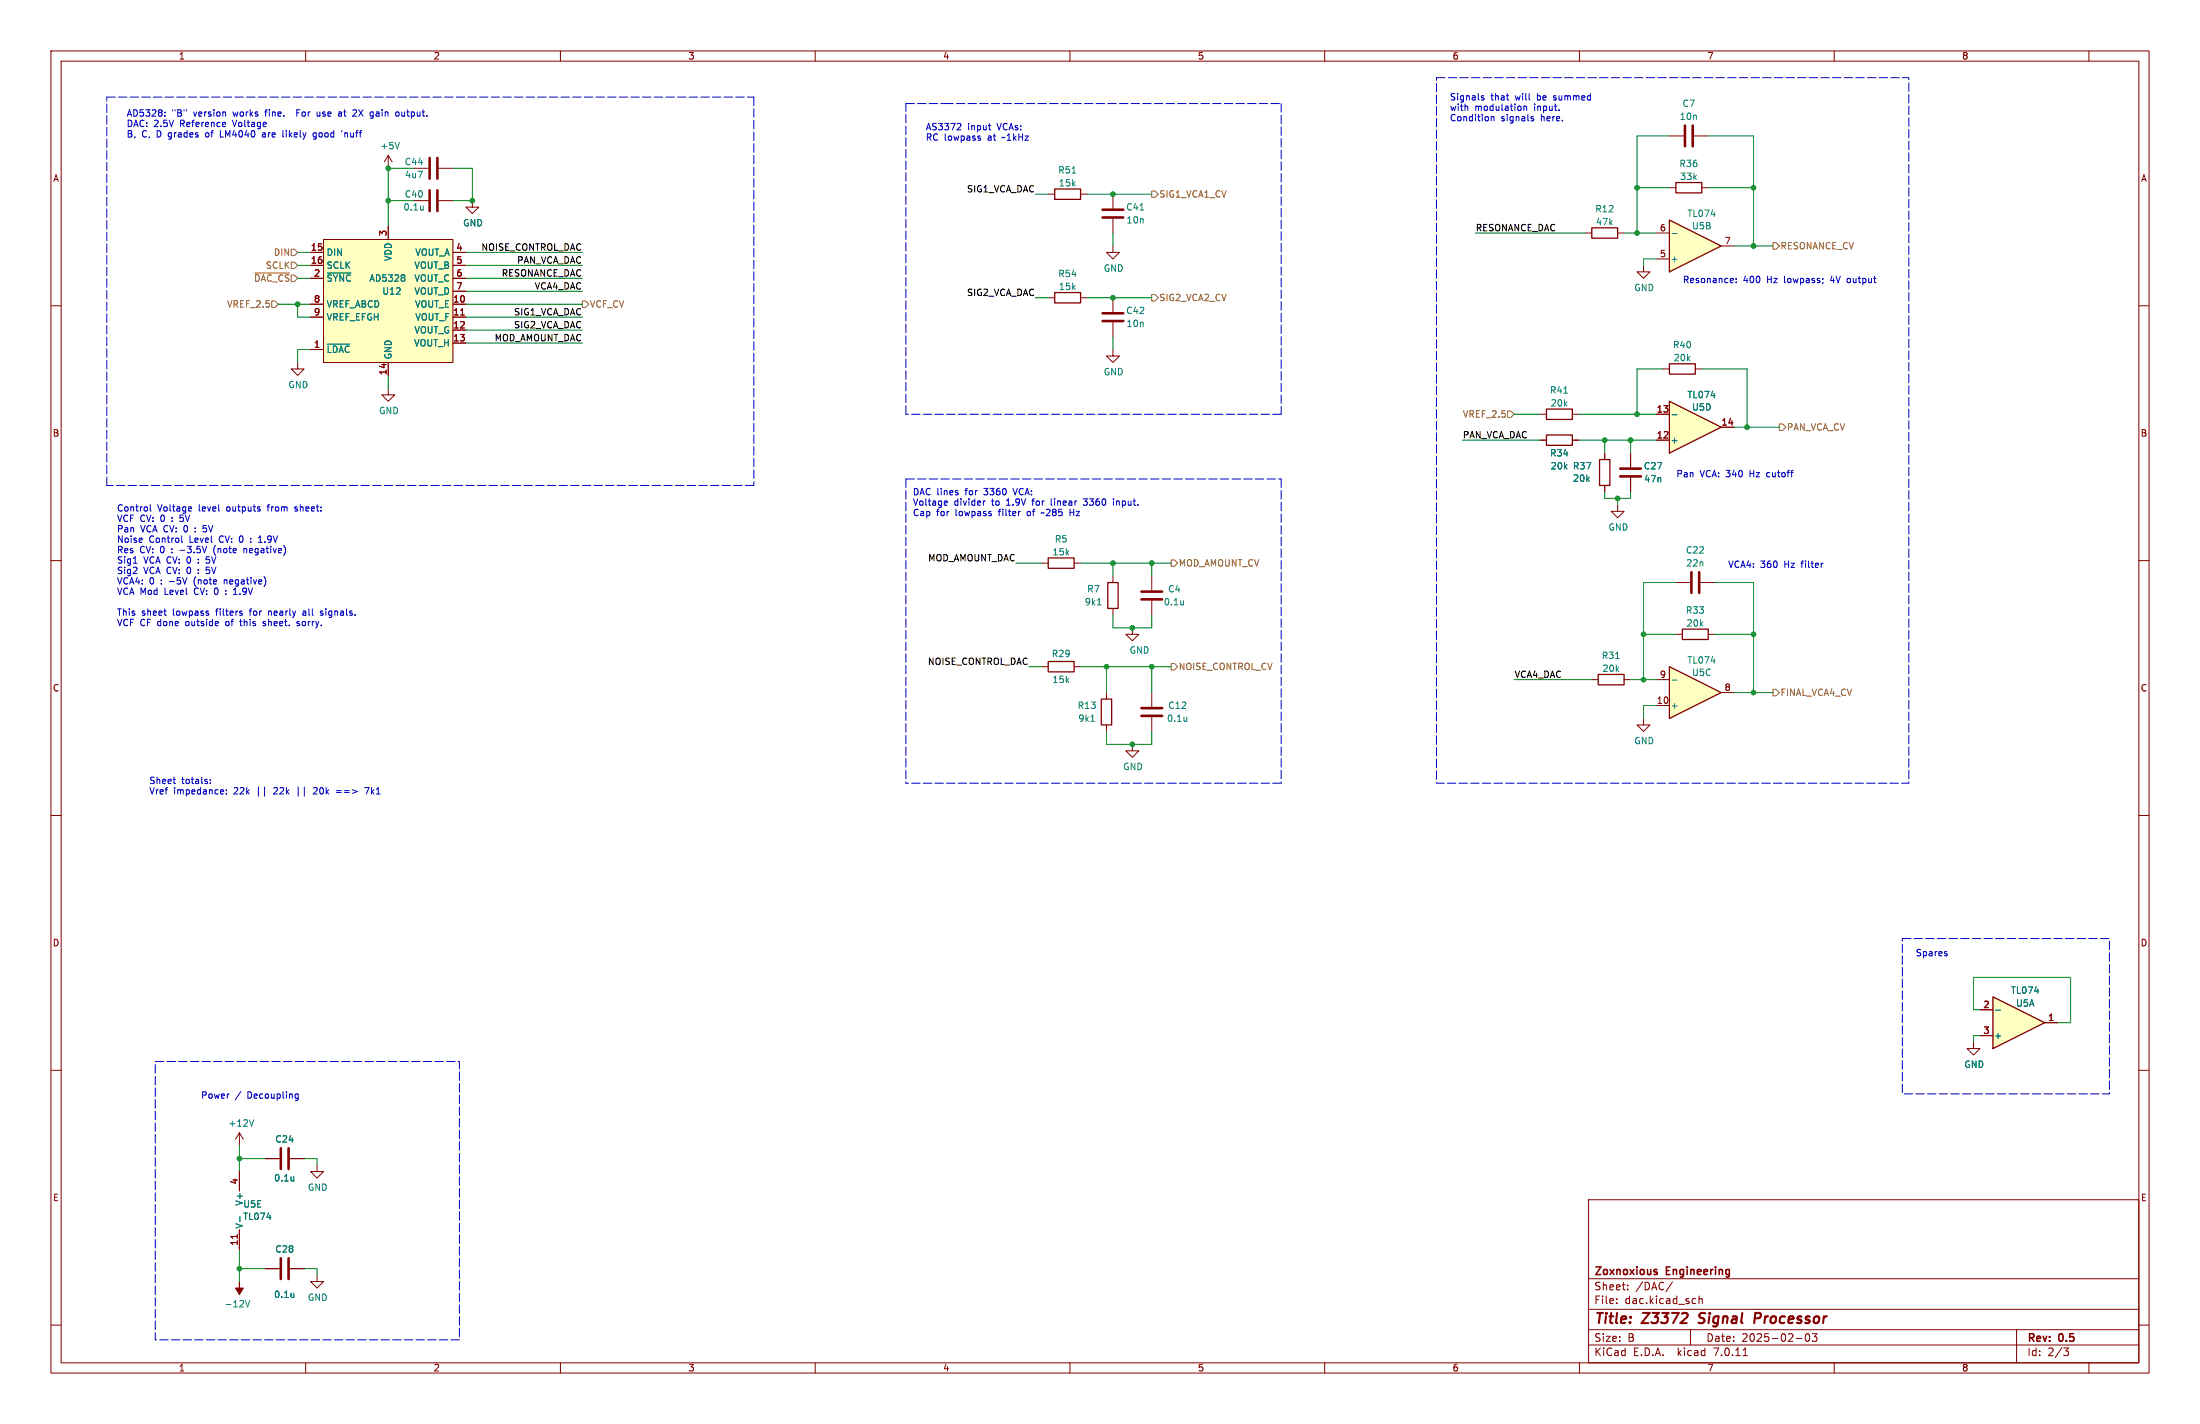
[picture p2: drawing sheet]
<svg xmlns="http://www.w3.org/2000/svg" width="432mm" height="279mm" viewBox="0 0 432 279" stroke-linecap="round" stroke-linejoin="round" font-family="sans-serif">
<g fill="none" stroke="#840000" stroke-width=".2">
<path d="M10 10h411.8v259.4h-411.8zM12 12h407.8v255.4h-407.8zM60 10v2M110 10v2M160 10v2M210 10v2M260 10v2M310 10v2M360 10v2M410 10v2M76.2 30.5l-.8 1.3M76.2 30.5v2.5"/>
<path d="M76.2 30.5l.8 1.3M81.3 33h2.8M81.3 39.4h2.8M86.1 33h2.8M86.1 39.4h2.8M327.7 26.7h2.8M332.5 26.7h2.8M10 60h2M61 59.7h2.5M61 49.5h2.5M61 52.1h2.5M61 54.6h2.5"/>
<path d="M63.5 47h25.4v24.1h-25.4zM76.2 44.5v2.5M88.9 59.7h2.5M88.9 49.5h2.5M88.9 52.1h2.5M88.9 54.6h2.5M88.9 57.2h2.5M419.8 60h2M58.4 71.1v1.3h1.3l-1.3 1.3-1.3-1.3h1.3M61 68.6h2.5M61 62.2h2.5M76.2 76.2v1.3h1.3l-1.3 1.2-1.3-1.2h1.3"/>
<path d="M76.2 71.1v2.6M88.9 62.2h2.5M88.9 64.8h2.5M88.9 67.3h2.5M90.4 61.8h.7M10 110h2M204.5 110.5h1.2M210.8 110.5h1.3M419.8 110h2M10 160h2M419.8 160h2M10 210h2"/>
<path d="M419.8 210h2M47 222.3v2.5M47 229.9v3.8M47 222.3l-.8 1.2M47 222.3l.8 1.2M52.1 227.3h2.8M56.9 227.3h2.8M62.2 228.6v1.3h1.3l-1.3 1.2-1.2-1.2h1.2M311.8 235.4h108v32h-108zM10 260h2M46.6 242.2v.8M47 241.3v3.8"/>
<path d="M52.1 248.9h2.8M56.9 248.9h2.8M62.2 250.2v1.3h1.3l-1.3 1.2-1.2-1.2h1.2M311.8 256.9h108M311.8 250.9h108M317.3 255.6v.2M317.3 254.9v.1M319.5 252.9v.2M319.5 252.2v.1M328.3 251.5l-1.3 1.9M332.7 254.8l.1 .1M332.8 255.7l-.1 .1"/>
<path d="M333.5 254.3v1.5M333.5 254.9l.2-.1 .3 .1 .1 .9M419.8 260h2M60 267.4v2M110 267.4v2M160 267.4v2M210 267.4v2M260 267.4v2M310 267.4v2M311.8 263.9h108M311.8 260.9h108M331.8 260.9v3"/>
<path d="M342.1 266h.9M352.5 262.6h1.2M354.5 261.8l.2-.1a.8 .8 0 0 1 .5 .7 .8 .8 0 0 1-.5 .8 1 1 0 0 1-.2-1.4zM355.7 261.7h.9l-.5 .6 .4 .1v.6l-.2 .2-.6-.2M360 267.4v2M395.8 260.9v6.5M405 264.5h1l-.5 .6 .4 .1 .1 .5-.3 .3h-.4M410 267.4v2"/>
</g>
<path d="M333.3 259.5l.3 .1M333.7 257.8l-.1 .6M345.3 257.6h-.8l-.2 2M345.4 258.6l-1 .1" fill="none" stroke="#840000" stroke-width=".4"/>
<path d="M325.1 249.6l.2 .2-.2 .3M325.1 249.1h.1" fill="none" stroke="#840000" stroke-width=".3"/>
<path d="M84.3 31v4.1M84.3 37.3v4.1M85.9 31v4.1M85.9 37.3v4.1M330.7 24.6v4.1M332.2 24.6v4.1M55.1 225.3v4.1M56.6 225.3v4.1M55.1 246.9v4.1M56.6 246.9v4.1" fill="none" stroke="#840000" stroke-width=".51"/>
<g fill="none" stroke="#008484" stroke-width=".2">
<path d="M78.4 27.9l-.4 1.3M64.2 53.6h4.7M79.3 54l.2 .2-.2 .2M79.3 54.5l.2 .2-.2 .4M83.1 40.4v.8M83.1 41.1l-.1 .1M64.2 67.5h4.4M49.8 219.7l-.4 1.3M57.7 230.9v.8M57.7 231.6l-.1 .1M48.2 255.2l.4 1.2 .4-1.2M57.7 253.7v.9"/>
<path d="M57.7 254.5h-.1"/>
</g>
<path d="M47 251.5v1.2h.8l-.8 1.3-.8-1.3h.8z" fill="#840000" stroke="#840000" stroke-width=".2"/>
<path d="M205.7 109.5h5.1v2h-5.1z" fill="none" stroke="#840000" stroke-width=".25"/>
<path d="M63.5 47h25.4v24.1h-25.4z" fill="#ffffc2" stroke="#ffffc2" stroke-width=".2"/>
<path d="M327.7 43.2l10.1 5.1-10.1 5z" fill="#ffffc2"/>
<path d="M327.7 43.2l10.1 5.1-10.1 5zM327.7 71.4h5v2h-5zM303.5 80.3h5.1v2h-5.1zM303.5 85.3h5.1v2.1h-5.1zM217.4 114.3h2.1v5.1h-2.1z" fill="none" stroke="#840000" stroke-width=".25"/>
<g fill="none" stroke="#840000" stroke-width=".2">
<path d="M322.6 52.1v1.2h1.2l-1.2 1.3-1.3-1.3h1.3M325.1 50.8h2.6M325.1 45.7h2.6M337.8 48.3h2.6M218.4 68.6v1.3h1.3l-1.3 1.2-1.2-1.2h1.2M326.4 72.4h1.3M332.7 72.4h1.3M302.3 81.3h1.2M302.3 86.4h1.2M308.6 81.3h1.3M308.6 86.4h1.3M317.5 99.1v1.2h1.3l-1.3 1.3-1.3-1.3h1.3"/>
<path d="M218.4 113v1.3M218.4 119.4v1.3M322.6 141v1.2h1.2l-1.2 1.3-1.3-1.3h1.3"/>
</g>
<path d="M328.2 45.8h1M306.9 77.1h.8M215.4 118.7h.7" fill="none" stroke="#008484" stroke-width=".2"/>
<path d="M327.7 78.7l10.1 5.1-10.1 5.1z" fill="#ffffc2"/>
<path d="M327.7 78.7l10.1 5.1-10.1 5.1zM313.9 90.2h2.1v5.1h-2.1zM313.7 132.3h5.1v2.1h-5.1z" fill="none" stroke="#840000" stroke-width=".25"/>
<path d="M92.7 39.4v1.2h1.3l-1.3 1.3-1.3-1.3h1.3M315 88.9v1.3M315 95.3v1.2M325.1 86.4h2.6M325.1 81.3h2.6M337.8 83.8h2.6M226.1 113v2.8M226.1 117.9v2.8M222.2 123.2v1.3h1.3l-1.3 1.2-1.2-1.2h1.2M312.4 133.4h1.3M318.8 133.4h1.2" fill="none" stroke="#840000" stroke-width=".2"/>
<path d="M328.2 81.4h1M232.3 117.8v.9M232.3 118.6h-.1M317.1 129.2h.7" fill="none" stroke="#008484" stroke-width=".2"/>
<path d="M224 117.6h4.1M224 116.1h4.1" fill="none" stroke="#840000" stroke-width=".51"/>
<path d="M327.7 130.8l10.1 5.1-10.1 5.1z" fill="#ffffc2"/>
<path d="M328.9 35.8h5.1v2h-5.1zM312.4 44.7h5.1v2h-5.1zM327.7 130.8l10.1 5.1-10.1 5.1zM330.2 123.4h5.1v2.1h-5.1z" fill="none" stroke="#840000" stroke-width=".25"/>
<g fill="none" stroke="#840000" stroke-width=".2">
<path d="M218.4 38.1v2.8M327.7 36.8h1.2M334 36.8h1.3M218.4 48.3v1.2h1.3l-1.3 1.3-1.2-1.3h1.2M218.4 42.9v2.8M218.4 58.4v2.8M311.1 45.7h1.3M317.5 45.7h1.3M218.4 63.2v2.8M320 88.9v2.8M320 93.7v2.8M328.9 114.3h2.8"/>
<path d="M333.8 114.3h2.7M226.1 135.9v2.8M325.1 138.4h2.6M325.1 133.4h2.6M328.9 124.5h1.3M335.3 124.5h1.2M337.8 135.9h2.6M226.1 140.7v2.8M387.3 204.5v1.2h1.3l-1.3 1.3-1.2-1.3h1.2"/>
</g>
<path d="M223.8 41.2h.7M328.2 133.4h1M232.9 140.7v.8M232.9 141.4v.1" fill="none" stroke="#008484" stroke-width=".2"/>
<path d="M216.4 42.7h4.1M216.4 41.1h4.1M216.4 63h4.1M216.4 61.5h4.1M318 93.5h4.1M318 91.9h4.1M332 112.3v4M333.5 112.3v4M224 138.9h4.1M224 140.5h4.1" fill="none" stroke="#840000" stroke-width=".51"/>
<path d="M391.2 195.6l10.1 5.1-10.1 5z" fill="#ffffc2"/>
<path d="M207 37.1h5.1v2h-5.1zM207 57.4h5.1v2h-5.1zM205.7 129.8h5.1v2h-5.1zM216.2 137.2h2v5h-2zM391.2 195.6l10.1 5.1-10.1 5z" fill="none" stroke="#840000" stroke-width=".25"/>
<g fill="none" stroke="#840000" stroke-width=".2">
<path d="M205.7 38.1h1.3M212.1 38.1h1.3M61 59.7h2.5M61 49.5h2.5M61 52.1h2.5M61 54.6h2.5M76.2 44.5v2.5M88.9 59.7h2.5M88.9 49.5h2.5M88.9 52.1h2.5M88.9 54.6h2.5M88.9 57.2h2.5"/>
<path d="M205.7 58.4h1.3M212.1 58.4h1.3M61 68.6h2.5M61 62.2h2.5M76.2 71.1v2.6M88.9 62.2h2.5M88.9 64.8h2.5M88.9 67.3h2.5M90.4 61.8h.7M302.3 86.4h1.2M308.6 86.4h1.3M315 88.9v1.3"/>
<path d="M315 95.3v1.2M320 88.9v2.8M320 93.7v2.8M325.1 86.4h2.6M325.1 81.3h2.6M337.8 83.8h2.6M204.5 130.8h1.2M210.8 130.8h1.3M217.2 135.9v1.3M217.2 142.2v1.3M222.2 146.1v1.2h1.3l-1.3 1.3-1.2-1.3h1.2M388.6 198.1h2.6"/>
<path d="M388.6 203.2h2.6M401.3 200.7h2.6M47 229.9v3.8M52.1 227.3h2.8M56.9 227.3h2.8M46.6 242.2v.8M47 241.3v3.8M52.1 248.9h2.8M56.9 248.9h2.8"/>
</g>
<path d="M210.4 34h.8M64.2 53.6h4.7M79.3 54l.2 .2-.2 .2M79.3 54.5l.2 .2-.2 .4M64.2 67.5h4.4M328.2 81.4h1M214.1 141.5h.7M391.7 198.2h1M57.7 230.9v.8M57.7 231.6l-.1 .1M57.7 253.7v.9M57.7 254.5h-.1" fill="none" stroke="#008484" stroke-width=".2"/>
<g fill="none" stroke="#848400" stroke-width=".2">
<path d="M226.1 37.5h.6l.6 .6-.6 .6h-.6zM50 53.6h6.8M53.3 59.1h.7l.6 .6-.6 .6h-.7zM57.1 51.4h.7l.6 .7-.6 .6h-.7zM57.1 48.9h.7l.6 .6-.6 .7h-.7zM114.3 59.1h.6l.7 .6-.7 .6h-.6zM226.1 57.8h.6l.6 .6-.6 .7h-.6zM348 47.6h.6l.6 .7-.6 .6h-.6zM295.9 80.6h.6l.7 .7-.7 .6h-.6zM349.2 83.2h.7l.6 .6-.6 .7h-.7zM229.9 109.9h.6l.6 .6-.6 .6h-.6zM229.9 130.2h.6l.6 .6-.6 .6h-.6z"/>
<path d="M348 135.3h.6l.6 .6-.6 .6h-.6z"/>
</g>
<g fill="none" stroke="#0000c2" stroke-width=".2">
<path d="M290.8 19.1l.4 .2 .1 .1-.2 .2h-.4M290.8 18.8h.4M32.4 22.7v.1M32.4 22v.1M43.2 25.6v1.3h.7M44.1 24l.2 .3-.6 .1M44.2 24.8h-.1M51.9 26l-.4 .1M52 26.4h-.3l-.2 .2v.2l.5 .1M55.5 25.6v1.1l.2 .2M58.2 22.1h.5M58.9 21.5h-.7v1.3"/>
<path d="M62.1 26.1l-.4-.1-.2 .3 .1 .5h.5M62.1 26v1.1l-.3 .2h-.3M62.8 22.7h-.5M66.6 22l.4 .1v.7M67 22.7l-.4 .1M67 22.3h-.4M67.7 26v.9M68 26l-.3 .2M69.7 21.5l.3 .3-.1 .3-.7 .7h.8M78.1 22l.2 .2v.4l-.2 .2M78.9 22v.6l.2 .2M188.4 24.2l.2 .3-.1 .3-.7 .7h.8"/>
<path d="M192.1 27.1l.3 .1 .1 .1-.4 .2M192.1 26.7h.3M194 24.6h.5M194.2 25.4l.3 .1M292.7 22.9v.8M292.7 23l.5-.1v.8M299.1 20.8v.9M299.1 20.9h.5v.8M300.5 22.9h.5M300.5 23.2l.5 .3v.2h-.4M306 21.6v.1M340 54.6l.2 .3-.6 .1"/>
<path d="M340.2 55.4l-.2 .1M340.8 55.3v.2M340.8 54.7v.1M357.8 54.7v.1M357.8 55.4v.2M362.7 54.7l-.2 .2 .2 .5M29.5 99v1.1l.2 .2M37.4 99.4l.2 .3-.6 .2M58 99.4l-.1 .2 .1 .3M185.5 98.3l.4 .1v.2l-.6 .1M185.9 99.1h-.4M193.4 98.3l-.3 .1"/>
<path d="M198.8 95.8l.4 1.3M206.3 97.9v1.1l.2 .1M210 99.9v1.3M212.6 99l.6 .1M212.6 97.9h.8l-.4 .5h.2M218.5 97.9v.1M218.5 98.3v.8M26.2 110.5h.7M35.7 105.1v1.1l.1 .2M37.5 100.2l-.1 .1M38.3 104.3v.1M38.3 103.6v.1"/>
<path d="M38.9 110.4v.1M38.9 109.7v.1M38.9 111.8v.1M38.9 112.4v.2M39.8 104.3l.2 .1M40.4 110.4l.2 .1M40.4 112.4l.2 .2M40.5 103.1h-.6l-.1 .6 .2-.1M40.6 107.2l-.5 1.3M41.1 109.2h-.6l-.1 .6 .2-.1M41.1 111.3h-.6l-.1 .6 .2-.1M42.1 107.4l-.2 .5 .2 .7"/>
<path d="M44 113.8v.8M44.2 113.8l-.2 .1M44.3 116.5v.1M44.3 115.9v.1M45.8 116.6h.7M46.2 115.4v1.2M47.4 119.9h.1M47.9 107.6v.9M48.2 107.6l-.3 .1M49.2 106.3v.1M49.2 105.6v.2M50.7 106.4h.7"/>
<path d="M50.7 105.5l.4-.4v1.3M52.7 119.9v.8M52.9 119.9l-.2 .1M57.9 100.2l.1 .1M59.9 119.9h-.4M63.4 119.9h-.3l-.2 .2 .5 .4M194.5 100.8v.3M200.2 100.3h.1M204.3 100.7l.2-.1 .3 .1M210 100.5h.7M357.7 110.5h.1M40.9 120.4v.3"/>
<path d="M47 121.9h.5M47.2 121.5l.1 1.2M47.4 120.3l.2 .2-.2 .2M51.6 122.7l.4 .1M52 121.9l-.4 .2 .1 .2 .3 .1M58.8 122l-.3-.1-.2 .3 .5 .3M58.8 122.6l-.2 .2-.3-.1M59.9 120.2h-.3l-.2 .2 .1 .3h.4M63.4 120.6l-.2 .1h-.3M34 152.9h.5M34.3 153.8h.2M41.3 153.6v.2"/>
<path d="M41.3 153v.1M43.5 154.9l.3 .1 .1 .3-.6 .1M43.8 155.7l-.3 .1M44.4 155.7v.1M44.4 155v.1M62 154.5l-.5 .1M62.2 155.1l-.7 .7h.8M66 155.1h1M66 155.5h1M71.6 154.5h.8l-.5 1.3M382 187.1l.2 .2-.2 .2M382 186.7l.1 .1"/>
<path d="M58 215.4l.2 .1 .3-.1M58.5 214.6v1.1l-.2 .2-.3-.1M58.5 214.7l-.3-.1-.2 .2"/>
</g>
<g fill="none" stroke="#0000c2" stroke-width=".2" stroke-dasharray="1.7 .6">
<path d="M21 19.1h127M148 19.1v76.2M281.9 15.2h92.7v138.5h-92.7v-138.5M177.8 20.3h7.6M185.4 20.3h66.1M251.5 20.3v61M21 95.3v-76.2M148 95.3h-127M177.8 94h73.7M177.8 94v59.7M177.8 81.3v-61M251.5 81.3h-73.7"/>
<path d="M251.5 94v59.7M251.5 153.7h-73.7M373.4 184.2h40.6v30.4h-40.6v-30.4M30.5 208.3h59.7v54.6h-59.7v-54.6"/>
</g>
<g fill="none" stroke="#008400" stroke-width=".2">
<path d="M76.2 39.4h5.1M81.3 33h-5.1v11.5M88.9 33h3.8v6.4h-3.8M203.2 38.1h2.5M213.4 38.1h12.7M321.3 36.8h6.4M327.7 26.7h-6.4v19M335.3 26.7h8.9v21.6M335.3 36.8h8.9M54.6 59.7h6.4M58.4 52.1h2.6M58.4 49.5h2.6"/>
<path d="M58.4 54.6h2.6M58.4 59.7v2.5h2.6M91.4 52.1h22.9M91.4 49.5h22.9M91.4 54.6h22.9M91.4 57.2h22.9M91.4 59.7h22.9M203.2 58.4h2.5M213.4 58.4h12.7M218.4 45.7v2.6M289.6 45.7h21.5M318.8 45.7h6.3"/>
<path d="M325.1 50.8h-2.5v1.3M340.4 48.3h7.6M61 68.6h-2.6v2.5M76.2 73.7v2.5M91.4 67.3h22.9M91.4 62.2h22.9M91.4 64.8h22.9M218.4 66v2.6M326.4 72.4h-5.1v8.9M334 72.4h8.9v11.4M287 86.4h15.3M297.2 81.3h5.1"/>
<path d="M309.9 81.3h15.2M309.9 86.4h15.2M315 96.5v1.3h5v-1.3M315 86.4v2.5M317.5 97.8v1.3M320 86.4v2.5M340.4 83.8h8.8M199.4 110.5h5.1M212.1 110.5h17.8M218.4 110.5v2.5M226.1 110.5v2.5M328.9 114.3h-6.3v19.1"/>
<path d="M336.5 114.3h7.7v21.6M201.9 130.8h2.6M212.1 130.8h17.8M217.2 130.8v5.1M218.4 120.7v2.5h7.7v-2.5M226.1 130.8v5.1M297.2 133.4h15.2M320 133.4h5.1M322.6 124.5h6.3M325.1 138.4h-2.5v2.6M336.5 124.5h7.7M340.4 135.9h7.6"/>
<path d="M217.2 143.5v2.6h8.9v-2.6M388.6 198.1h-1.3v-6.3h19.1v8.9h-2.5M388.6 203.2h-1.3v1.3M47 224.8v5.1M47 227.3h5.1M59.7 227.3h2.5v1.3M47 248.9h5.1M47 245.1v6.4M59.7 248.9h2.5v1.3"/>
</g>
<g fill="#008400" stroke="#008400" stroke-width=".2">
<circle cx="58.4" cy="59.7" r=".46"/>
<circle cx="76.2" cy="39.4" r=".46"/>
<circle cx="76.2" cy="33" r=".46"/>
<circle cx="321.3" cy="45.7" r=".46"/>
<circle cx="321.3" cy="36.8" r=".46"/>
<circle cx="344.2" cy="36.8" r=".46"/>
<circle cx="344.2" cy="48.3" r=".46"/>
<circle cx="321.3" cy="81.3" r=".46"/>
<circle cx="342.9" cy="83.8" r=".46"/>
<circle cx="217.2" cy="130.8" r=".46"/>
<circle cx="222.2" cy="146.1" r=".46"/>
<circle cx="226.1" cy="130.8" r=".46"/>
<circle cx="218.4" cy="110.5" r=".46"/>
<circle cx="226.1" cy="110.5" r=".46"/>
<circle cx="222.2" cy="123.2" r=".46"/>
<circle cx="344.2" cy="135.9" r=".46"/>
<circle cx="344.2" cy="124.5" r=".46"/>
<circle cx="320" cy="86.4" r=".46"/>
<circle cx="317.5" cy="97.8" r=".46"/>
<circle cx="322.6" cy="133.4" r=".46"/>
<circle cx="322.6" cy="124.5" r=".46"/>
<circle cx="218.4" cy="38.1" r=".46"/>
<circle cx="92.7" cy="39.4" r=".46"/>
<circle cx="218.4" cy="58.4" r=".46"/>
<circle cx="315" cy="86.4" r=".46"/>
<circle cx="47" cy="248.9" r=".46"/>
<circle cx="47" cy="227.3" r=".46"/>
</g>
<g font-size="2.8" fill="#840000">
<text x="312.8" y="260.3">Title:</text>
<text x="322.5" y="260.3">Z3372</text>
<text x="334.3" y="260.3">Signal</text>
<text x="346" y="260.3">Processor</text>
</g>
<g font-size="2.1" fill="#840000">
<text x="312.8" y="250.6">Zoxnoxious</text>
<text x="327.1" y="250.6">Engineering</text>
<text x="312.8" y="256.1">File:</text>
<text x="312.8" y="253.4">Sheet:</text>
<text x="318.9" y="256.1">dac.kicad_sch</text>
<text x="321" y="253.4">/DAC/</text>
<text x="312.8" y="263.5">Size:</text>
<text x="319.5" y="263.5">B</text>
<text x="334.8" y="263.5">Date:</text>
<text x="341.8" y="263.5">2025-02-03</text>
<text x="397.8" y="263.7">Rev:</text>
<text x="404.2" y="263.7">0.5</text>
<text x="312.8" y="266.3">KiCad</text>
<text x="320.5" y="266.3">E.D.A.</text>
<text x="329.4" y="266.3">kicad</text>
<text x="336.6" y="266.3">7.0.11</text>
<text x="397.8" y="266.3">Id:</text>
<text x="401.9" y="266.3">2/3</text>
</g>
<g font-size="1.8" fill="#840000">
<text x="35" y="11.9">1</text>
<text x="85" y="11.9">2</text>
<text x="135" y="11.9">3</text>
<text x="185" y="11.9">4</text>
<text x="235" y="11.9">5</text>
<text x="285" y="11.9">6</text>
<text x="335" y="11.9">7</text>
<text x="385" y="11.9">8</text>
<text x="10.3" y="35.9">A</text>
<text x="420.1" y="35.9">A</text>
<text x="75.9" y="46.4" transform="rotate(-90 75.9 46.4)">3</text>
<text x="325.7" y="45.5">6</text>
<text x="60.9" y="49.3">15</text>
<text x="60.9" y="51.8">16</text>
<text x="89.5" y="49.3">4</text>
<text x="89.5" y="51.8">5</text>
<text x="325.7" y="50.5">5</text>
<text x="338.4" y="48">7</text>
<text x="61.5" y="54.4">2</text>
<text x="61.5" y="59.4">8</text>
<text x="88.9" y="59.4">10</text>
<text x="89.5" y="54.4">6</text>
<text x="89.5" y="56.9">7</text>
<text x="61.5" y="62">9</text>
<text x="88.9" y="62">11</text>
<text x="88.9" y="64.5">12</text>
<text x="61.5" y="68.3">1</text>
<text x="88.9" y="67.1">13</text>
<text x="75.9" y="73.7" transform="rotate(-90 75.9 73.7)">14</text>
<text x="325.1" y="81">13</text>
<text x="337.8" y="83.6">14</text>
<text x="10.3" y="85.9">B</text>
<text x="325.1" y="86.1">12</text>
<text x="420.1" y="85.9">B</text>
<text x="10.3" y="135.9">C</text>
<text x="325.7" y="133.1">9</text>
<text x="338.4" y="135.6">8</text>
<text x="420.1" y="135.9">C</text>
<text x="325.1" y="138.2">10</text>
<text x="10.3" y="185.9">D</text>
<text x="420.1" y="185.9">D</text>
<text x="389.2" y="197.9">2</text>
<text x="389.2" y="202.9">3</text>
<text x="401.9" y="200.4">1</text>
<text x="46.7" y="232.5" transform="rotate(-90 46.7 232.5)">4</text>
<text x="10.3" y="235.9">E</text>
<text x="420.1" y="235.9">E</text>
<text x="46.7" y="244.5" transform="rotate(-90 46.7 244.5)">11</text>
<text x="35" y="269.3">1</text>
<text x="85" y="269.3">2</text>
<text x="135" y="269.3">3</text>
<text x="185" y="269.3">4</text>
<text x="235" y="269.3">5</text>
<text x="285" y="269.3">6</text>
<text x="335" y="269.3">7</text>
<text x="385" y="269.3">8</text>
</g>
<g font-size="1.8" fill="#0000c2">
<text x="24.8" y="23">AD5328:</text>
<text x="33.7" y="23">&quot;B&quot;</text>
<text x="38.1" y="23">version</text>
<text x="46.1" y="23">works</text>
<text x="52.6" y="23">fine.</text>
<text x="59.1" y="23">For</text>
<text x="63.3" y="23">use</text>
<text x="67.7" y="23">at</text>
<text x="70.7" y="23">2X</text>
<text x="74.3" y="23">gain</text>
<text x="79.6" y="23">output.</text>
<text x="284.5" y="19.8">Signals</text>
<text x="284.5" y="21.8">with</text>
<text x="284.5" y="23.9">Condition</text>
<text x="289.5" y="21.8">modulation</text>
<text x="292.6" y="19.8">that</text>
<text x="294.6" y="23.9">signals</text>
<text x="297.5" y="19.8">will</text>
<text x="301.2" y="21.8">input.</text>
<text x="302" y="19.8">be</text>
<text x="302.5" y="23.9">here.</text>
<text x="305.4" y="19.8">summed</text>
<text x="24.8" y="25">DAC: 2.5V</text>
<text x="24.8" y="27.1">B,</text>
<text x="27.8" y="27.1">C,</text>
<text x="30.9" y="27.1">D grades</text>
<text x="35.5" y="25">Reference</text>
<text x="40.8" y="27.1">of</text>
<text x="43.9" y="27.1">LM4040</text>
<text x="46" y="25">Voltage</text>
<text x="52.4" y="27.1">are</text>
<text x="56.5" y="27.1">likely</text>
<text x="62.7" y="27.1">good</text>
<text x="68.5" y="27.1">'nuff</text>
<text x="181.6" y="25.6">AS3372</text>
<text x="181.6" y="27.7">RC lowpass</text>
<text x="189.9" y="25.6">input</text>
<text x="194" y="27.7">at</text>
<text x="195.9" y="25.6">VCAs:</text>
<text x="197" y="27.7">~1kHz</text>
<text x="330.2" y="55.6">Resonance:</text>
<text x="342.1" y="55.6">400</text>
<text x="346.9" y="55.6">Hz</text>
<text x="350.5" y="55.6">lowpass;</text>
<text x="359.7" y="55.6">4V</text>
<text x="363.2" y="55.6">output</text>
<text x="328.9" y="93.7">Pan</text>
<text x="333.7" y="93.7">VCA: 340</text>
<text x="343.7" y="93.7">Hz</text>
<text x="347.2" y="93.7">cutoff</text>
<text x="22.9" y="100.4">Control</text>
<text x="30.9" y="100.4">Voltage</text>
<text x="39.1" y="100.4">level</text>
<text x="44.8" y="100.4">outputs</text>
<text x="53" y="100.4">from</text>
<text x="58.5" y="100.4">sheet:</text>
<text x="179.1" y="97.3">DAC lines</text>
<text x="179.1" y="99.3">Voltage</text>
<text x="179.1" y="101.4">Cap</text>
<text x="183.8" y="101.4">for</text>
<text x="187.3" y="99.3">divider</text>
<text x="187.6" y="101.4">lowpass</text>
<text x="189.6" y="97.3">for</text>
<text x="193.4" y="97.3">3360</text>
<text x="194.8" y="99.3">to</text>
<text x="196.3" y="101.4">filter</text>
<text x="197.8" y="99.3">1.9V</text>
<text x="199.4" y="97.3">VCA:</text>
<text x="202.1" y="101.4">of</text>
<text x="203.1" y="99.3">for</text>
<text x="205.1" y="101.4">~285</text>
<text x="206.9" y="99.3">linear</text>
<text x="210.8" y="101.4">Hz</text>
<text x="213.6" y="99.3">3360</text>
<text x="219.6" y="99.3">input.</text>
<text x="22.9" y="102.5">VCF CV: 0</text>
<text x="22.9" y="104.5">Pan</text>
<text x="22.9" y="106.6">Noise</text>
<text x="27.6" y="104.5">VCA CV: 0</text>
<text x="29.2" y="106.6">Control</text>
<text x="34" y="102.5">:</text>
<text x="35.8" y="102.5">5V</text>
<text x="37.3" y="106.6">Level</text>
<text x="40.5" y="104.5">5V</text>
<text x="43.3" y="106.6">CV: 0</text>
<text x="51.6" y="106.6">1.9V</text>
<text x="22.9" y="108.6">Res</text>
<text x="22.9" y="110.7">Sig1</text>
<text x="22.9" y="112.7">Sig2</text>
<text x="27.4" y="108.6">CV: 0</text>
<text x="28.2" y="110.7">VCA CV: 0</text>
<text x="28.2" y="112.7">VCA CV: 0</text>
<text x="33.9" y="108.6">:</text>
<text x="35.7" y="108.6">-3.5V</text>
<text x="41.1" y="110.7">5V</text>
<text x="41.1" y="112.7">5V</text>
<text x="42.6" y="108.6">(note</text>
<text x="48.7" y="108.6">negative)</text>
<text x="339.1" y="111.5">VCA4:</text>
<text x="345.5" y="111.5">360</text>
<text x="350.3" y="111.5">Hz</text>
<text x="353.8" y="111.5">filter</text>
<text x="22.9" y="114.8">VCA4:</text>
<text x="22.9" y="116.8">VCA Mod</text>
<text x="29.3" y="114.8">0</text>
<text x="31.7" y="114.8">:</text>
<text x="32.4" y="116.8">Level</text>
<text x="33.4" y="114.8">-5V</text>
<text x="38.4" y="116.8">CV: 0</text>
<text x="38.5" y="114.8">(note</text>
<text x="44.6" y="114.8">negative)</text>
<text x="46.7" y="116.8">1.9V</text>
<text x="22.9" y="120.9">This</text>
<text x="22.9" y="122.9">VCF CF done</text>
<text x="27.8" y="120.9">sheet</text>
<text x="34" y="120.9">lowpass</text>
<text x="36.7" y="122.9">outside</text>
<text x="42.7" y="120.9">filters</text>
<text x="44.8" y="122.9">of</text>
<text x="47.8" y="122.9">this</text>
<text x="49.5" y="120.9">for</text>
<text x="52.5" y="122.9">sheet.</text>
<text x="53.3" y="120.9">nearly</text>
<text x="59.4" y="122.9">sorry.</text>
<text x="60.3" y="120.9">all</text>
<text x="64" y="120.9">signals.</text>
<text x="29.2" y="153.9">Sheet</text>
<text x="29.2" y="156">Vref</text>
<text x="34.1" y="156">impedance:</text>
<text x="35.6" y="153.9">totals:</text>
<text x="46" y="156">22k</text>
<text x="50.6" y="156">||</text>
<text x="54.2" y="156">22k</text>
<text x="58.8" y="156">||</text>
<text x="62.4" y="156">20k</text>
<text x="67" y="156">==&gt;</text>
<text x="72.9" y="156">7k1</text>
<text x="375.9" y="187.7">Spares</text>
<text x="39.4" y="215.7">Power</text>
<text x="46.2" y="215.7">/</text>
<text x="48.7" y="215.7">Decoupling</text>
</g>
<g font-size="1.8" fill="#008484">
<text x="329.6" y="23.7">10n</text>
<text x="330.1" y="21.2">C7</text>
<text x="74.5" y="29.5">+5V</text>
<text x="79.3" y="32.6">C44</text>
<text x="79.4" y="35.2">4u7</text>
<text x="207.6" y="34.2">R51</text>
<text x="329.5" y="33">R36</text>
<text x="329.6" y="35.5">33k</text>
<text x="79.1" y="41.5">0.1u</text>
<text x="79.3" y="39">C40</text>
<text x="207.7" y="36.8">15k</text>
<text x="220.9" y="41.5">C41</text>
<text x="313" y="41.9">R12</text>
<text x="90.8" y="44.6">GND</text>
<text x="221" y="44">10n</text>
<text x="313.1" y="44.4">47k</text>
<text x="331.1" y="42.8">TL074</text>
<text x="332" y="45.2">U5B</text>
<text x="64" y="50.4">DIN</text>
<text x="64" y="52.9">SCLK</text>
<text x="77.1" y="51.3" transform="rotate(-90 77.1 51.3)">VDD</text>
<text x="81.2" y="52.9">VOUT_B</text>
<text x="81.4" y="50.4">VOUT_A</text>
<text x="216.5" y="53.5">GND</text>
<text x="327.8" y="51.7">+</text>
<text x="64" y="55.5">~{SYNC}</text>
<text x="72.4" y="55.5">AD5328</text>
<text x="74.9" y="58">U12</text>
<text x="81.2" y="55.5">VOUT_C</text>
<text x="81.2" y="58">VOUT_D</text>
<text x="207.6" y="54.6">R54</text>
<text x="207.7" y="57.1">15k</text>
<text x="320.7" y="57.3">GND</text>
<text x="64" y="60.6">VREF_ABCD</text>
<text x="64" y="63.1">VREF_EFGH</text>
<text x="81.2" y="65.6">VOUT_G</text>
<text x="81.4" y="60.6">VOUT_E</text>
<text x="81.4" y="63.1">VOUT_F</text>
<text x="220.9" y="61.8">C42</text>
<text x="221" y="64.4">10n</text>
<text x="64" y="69.4">~{LDAC}</text>
<text x="77.1" y="70.6" transform="rotate(-90 77.1 70.6)">GND</text>
<text x="81.2" y="68.2">VOUT_H</text>
<text x="328.3" y="68.5">R40</text>
<text x="328.4" y="71.1">20k</text>
<text x="56.5" y="76.4">GND</text>
<text x="216.5" y="73.8">GND</text>
<text x="304.1" y="77.4">R41</text>
<text x="74.3" y="81.5">GND</text>
<text x="304.2" y="80">20k</text>
<text x="331.1" y="78.3">TL074</text>
<text x="332" y="80.8">U5D</text>
<text x="304.1" y="89.8">R34</text>
<text x="327.8" y="87.2">+</text>
<text x="304.2" y="92.3">20k</text>
<text x="308.6" y="92.3">R37</text>
<text x="308.6" y="94.7">20k</text>
<text x="322.5" y="92.3">C27</text>
<text x="322.6" y="94.8">47n</text>
<text x="206.9" y="106.6">R5</text>
<text x="315.6" y="104.3">GND</text>
<text x="206.5" y="109.2">15k</text>
<text x="330.8" y="108.8">C22</text>
<text x="330.9" y="111.4">22n</text>
<text x="212.8" y="119">9k1</text>
<text x="213.3" y="116.4">R7</text>
<text x="228.3" y="119">0.1u</text>
<text x="229.2" y="116.4">C4</text>
<text x="330.8" y="120.6">R33</text>
<text x="330.9" y="123.1">20k</text>
<text x="206.3" y="129.1">R29</text>
<text x="221.6" y="128.4">GND</text>
<text x="314.3" y="129.5">R31</text>
<text x="331.1" y="130.4">TL074</text>
<text x="206.5" y="134.2">15k</text>
<text x="314.4" y="132">20k</text>
<text x="332" y="132.8">U5C</text>
<text x="211.4" y="139.3">R13</text>
<text x="211.5" y="141.8">9k1</text>
<text x="229" y="141.8">0.1u</text>
<text x="229.2" y="139.3">C12</text>
<text x="327.8" y="139.3">+</text>
<text x="320.7" y="146.2">GND</text>
<text x="220.3" y="151.3">GND</text>
<text x="394.6" y="195.2">TL074</text>
<text x="395.6" y="197.7">U5A</text>
<text x="385.4" y="209.7">GND</text>
<text x="391.3" y="204.1">+</text>
<text x="44.7" y="221.3">+12V</text>
<text x="53.9" y="224.4">C24</text>
<text x="53.7" y="232">0.1u</text>
<text x="60.3" y="233.9">GND</text>
<text x="47.6" y="237.1">U5E</text>
<text x="47.6" y="239.6">TL074</text>
<text x="47.9" y="236.7" transform="rotate(-90 47.9 236.7)">V+</text>
<text x="47.9" y="241.2" transform="rotate(-90 47.9 241.2)">V-</text>
<text x="53.9" y="246">C28</text>
<text x="44" y="256.7">-12V</text>
<text x="53.7" y="254.9">0.1u</text>
<text x="60.3" y="255.4">GND</text>
</g>
<g font-size="1.8">
<text x="189.7" y="37.8">SIG1_VCA_DAC</text>
<text x="289.6" y="45.5">RESONANCE_DAC</text>
<text x="94.4" y="49.3">NOISE_CONTROL_DAC</text>
<text x="101.4" y="51.8">PAN_VCA_DAC</text>
<text x="98.4" y="54.3">RESONANCE_DAC</text>
<text x="104.8" y="56.9">VCA4_DAC</text>
<text x="189.7" y="58.2">SIG2_VCA_DAC</text>
<text x="100.8" y="64.5">SIG2_VCA_DAC</text>
<text x="100.8" y="62">SIG1_VCA_DAC</text>
<text x="97" y="67">MOD_AMOUNT_DAC</text>
<text x="287" y="86.1">PAN_VCA_DAC</text>
<text x="182.1" y="110.2">MOD_AMOUNT_DAC</text>
<text x="182" y="130.5">NOISE_CONTROL_DAC</text>
<text x="297.2" y="133.1">VCA4_DAC</text>
</g>
<g font-size="1.8" fill="#848400">
<text x="227.4" y="39">SIG1_VCA1_CV</text>
<text x="52.1" y="52.9">SCLK</text>
<text x="53.6" y="50.4">DIN</text>
<text x="349.4" y="49.1">RESONANCE_CV</text>
<text x="49.8" y="55.5">~{DAC_CS}</text>
<text x="227.4" y="59.3">SIG2_VCA2_CV</text>
<text x="44.4" y="60.6">VREF_2.5</text>
<text x="115.7" y="60.6">VCF_CV</text>
<text x="287" y="82.1">VREF_2.5</text>
<text x="350.6" y="84.7">PAN_VCA_CV</text>
<text x="231.2" y="111.4">MOD_AMOUNT_CV</text>
<text x="231.2" y="131.7">NOISE_CONTROL_CV</text>
<text x="349.4" y="136.8">FINAL_VCA4_CV</text>
</g>
</svg>
